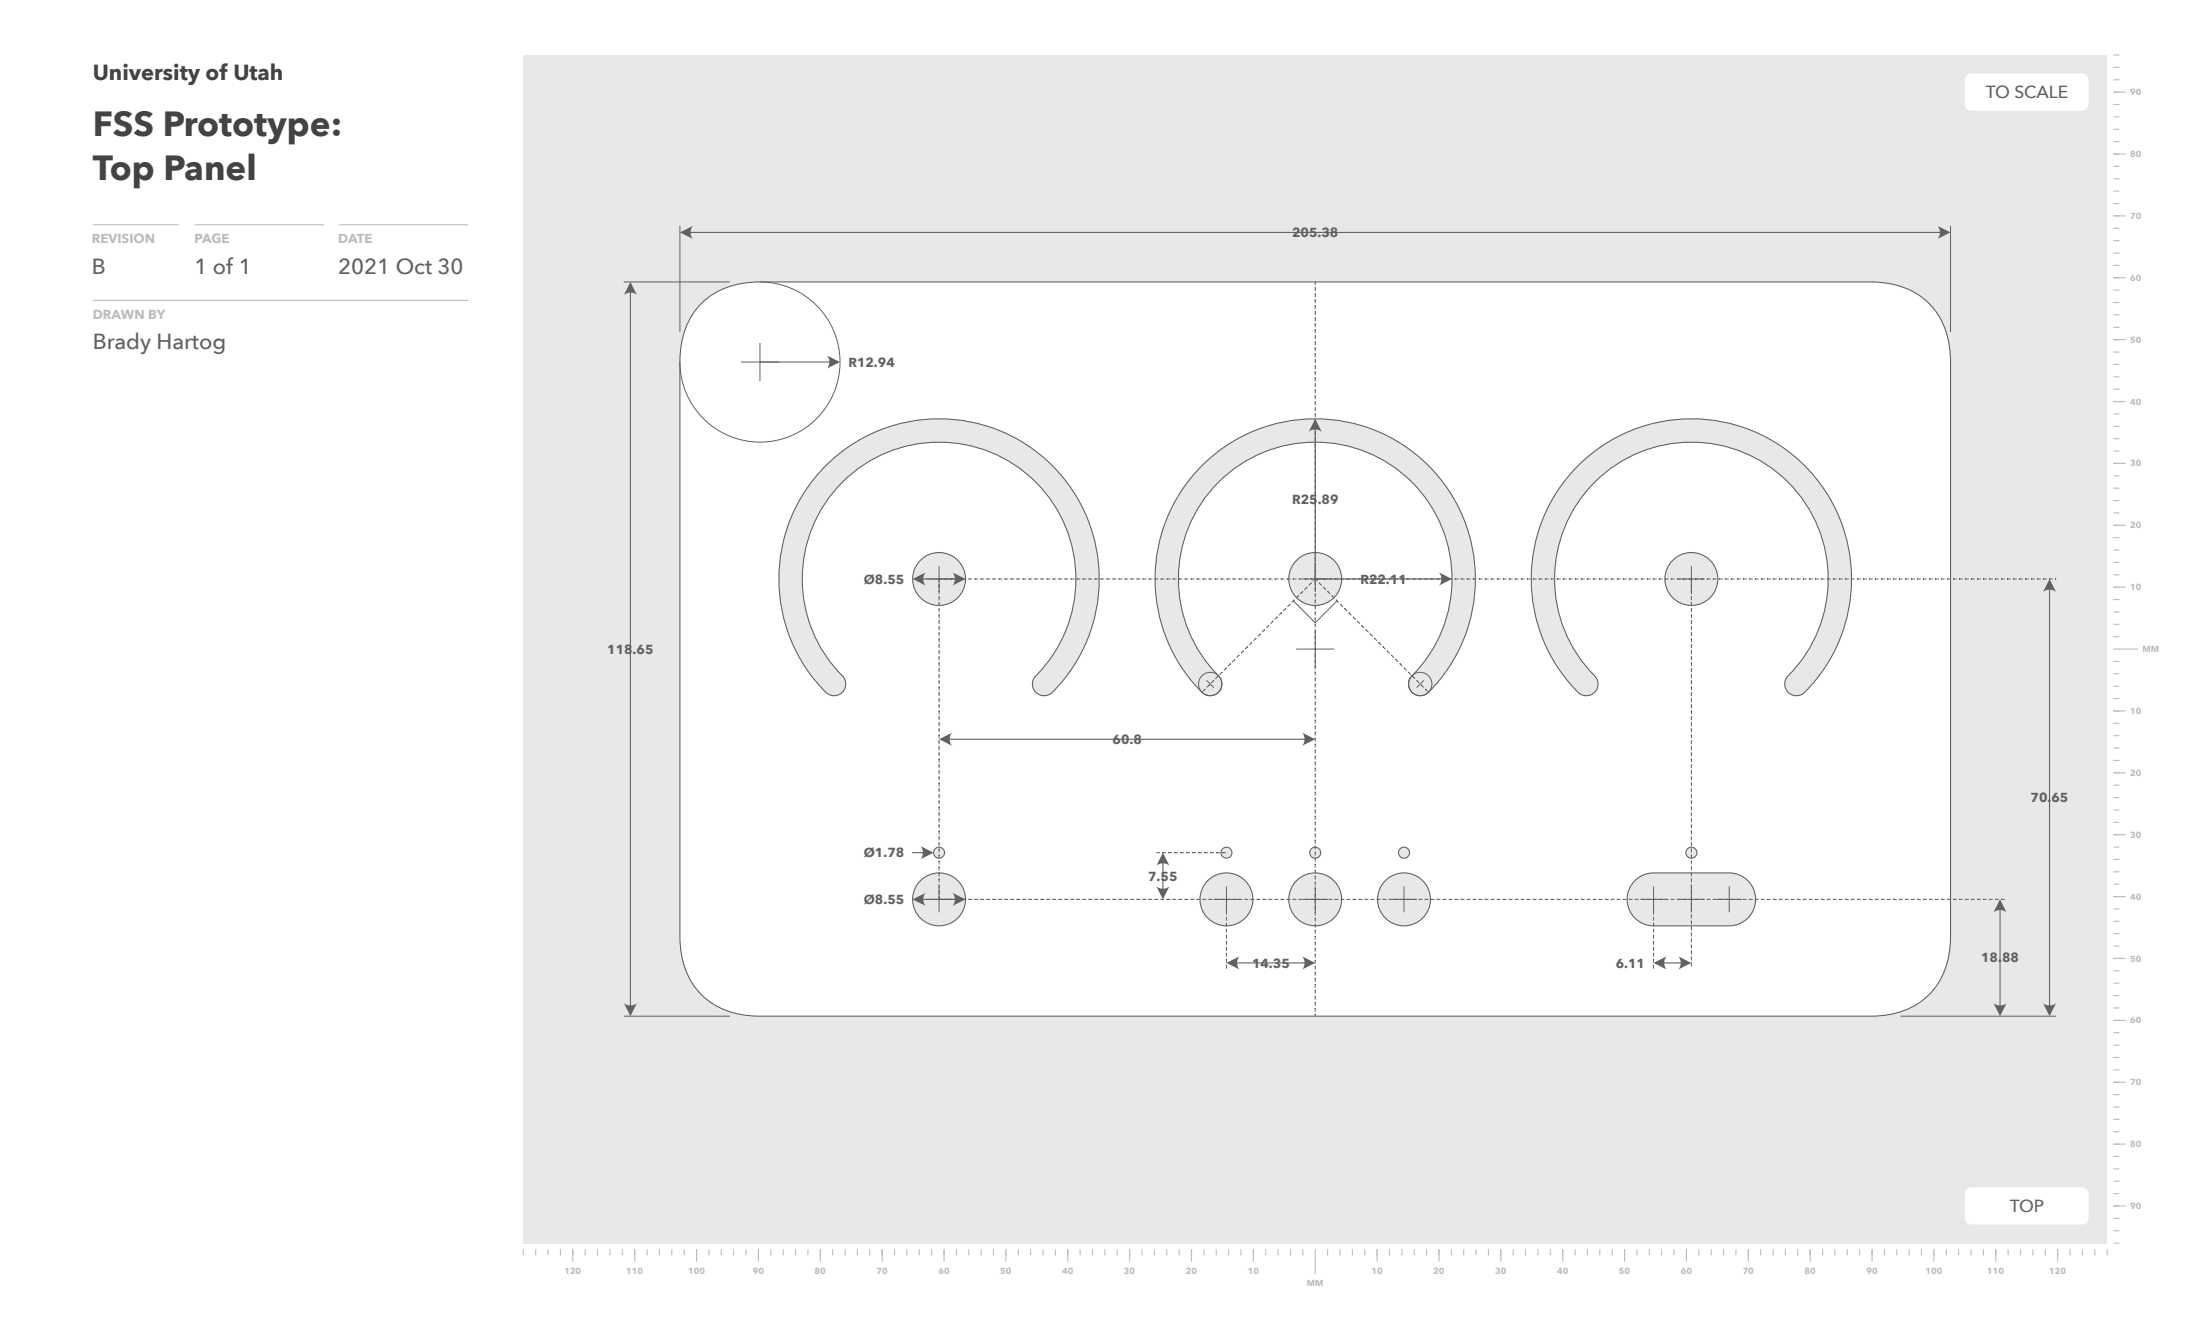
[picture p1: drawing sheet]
<svg xmlns="http://www.w3.org/2000/svg" width="356mm" height="216mm" viewBox="0 0 356 216" stroke-linecap="round" stroke-linejoin="round" font-family="sans-serif">
<path d="M84.6 8.9h256v192h-256z" fill-rule="evenodd" fill="#e8e8e8"/>
<g fill="#fff">
<path d="M317.9 12.2l.7-.3h18a1 1 0 0 1 1 1v4a1 1 0 0 1-1 1h-18a1 1 0 0 1-1-1v-4z" fill-rule="evenodd"/>
<path d="M317.9 192.2l.7-.3h18a1 1 0 0 1 1 1v4a1 1 0 0 1-1 1h-18a1 1 0 0 1-1-1v-4z" fill-rule="evenodd"/>
</g>
<g fill="none" stroke="#bbb" stroke-width=".18">
<path d="M341.6 18.9h1M341.6 16.9h1M341.6 14.9h2M341.6 12.9h1M341.6 10.9h1M341.6 8.9h1M341.6 38.9h1M341.6 36.9h1M341.6 34.9h2M341.6 32.9h1M341.6 30.9h1M341.6 28.9h1"/>
<path d="M341.6 26.9h1M341.6 24.9h2M341.6 22.9h1M341.6 20.9h1M341.6 58.9h1M341.6 56.9h1M341.6 54.9h2M341.6 52.9h1M341.6 50.9h1M341.6 48.9h1M341.6 46.9h1M341.6 44.9h2"/>
<path d="M341.6 42.9h1M341.6 40.9h1M341.6 78.9h1M341.6 76.9h1M341.6 74.9h2M341.6 72.9h1M341.6 70.9h1M341.6 68.9h1M341.6 66.9h1M341.6 64.9h2M341.6 62.9h1M341.6 60.9h1"/>
<path d="M341.6 94.9h2M341.6 98.9h1M341.6 96.9h1M341.6 92.9h1M341.6 90.9h1M341.6 88.9h1M341.6 86.9h1M341.6 84.9h2M341.6 82.9h1M341.6 80.9h1M341.6 104.9h4M341.6 102.9h1"/>
<path d="M341.6 100.9h1M341.6 114.9h2M341.6 106.9h1M341.6 108.9h1M341.6 110.9h1M341.6 112.9h1M341.6 116.9h1M341.6 118.9h1M341.6 120.9h1M341.6 122.9h1M341.6 124.9h2M341.6 126.9h1"/>
<path d="M341.6 128.9h1M341.6 130.9h1M341.6 132.9h1M341.6 134.9h2M341.6 136.9h1M341.6 138.9h1M341.6 140.9h1M341.6 142.9h1M341.6 144.9h2M341.6 146.9h1M341.6 148.9h1M341.6 150.9h1"/>
<path d="M341.6 152.9h1M341.6 154.9h2M341.6 156.9h1M341.6 158.9h1M341.6 160.9h1M341.6 162.9h1M341.6 164.9h2M341.6 166.9h1M341.6 168.9h1M341.6 170.9h1M341.6 172.9h1M341.6 174.9h2"/>
<path d="M341.6 176.9h1M341.6 178.9h1M341.6 180.9h1M341.6 182.9h1M341.6 184.9h2M341.6 186.9h1M341.6 188.9h1M341.6 190.9h1M341.6 192.9h1M341.6 194.9h2M341.6 196.9h1M341.6 198.9h1"/>
<path d="M84.6 201.9v1M86.6 201.9v1M88.6 201.9v1M90.6 201.9v1M92.6 201.9v2M94.6 201.9v1M96.6 201.9v1M98.6 201.9v1M100.6 201.9v1M102.6 201.9v2M104.6 201.9v1M106.6 201.9v1"/>
<path d="M108.6 201.9v1M110.6 201.9v1M112.6 201.9v2M114.6 201.9v1M116.6 201.9v1M118.6 201.9v1M120.6 201.9v1M122.6 201.9v2M124.6 201.9v1M126.6 201.9v1M128.6 201.9v1M130.6 201.9v1"/>
<path d="M132.6 201.9v2M134.6 201.9v1M136.6 201.9v1M138.6 201.9v1M140.6 201.9v1M142.6 201.9v2M144.6 201.9v1M146.6 201.9v1M148.6 201.9v1M150.6 201.9v1M152.6 201.9v2M154.6 201.9v1"/>
<path d="M156.6 201.9v1M158.6 201.9v1M160.6 201.9v1M162.6 201.9v2M164.6 201.9v1M166.6 201.9v1M168.6 201.9v1M170.6 201.9v1M172.6 201.9v2M174.6 201.9v1M176.6 201.9v1M178.6 201.9v1"/>
<path d="M180.6 201.9v1M182.6 201.9v2M184.6 201.9v1M186.6 201.9v1M188.6 201.9v1M190.6 201.9v1M192.6 201.9v2M194.6 201.9v1M196.6 201.9v1M198.6 201.9v1M200.6 201.9v1M202.6 201.9v2"/>
<path d="M204.6 201.9v1M206.6 201.9v1M208.6 201.9v1M210.6 201.9v1M212.6 201.9v4M214.6 201.9v1M216.6 201.9v1M218.6 201.9v1M220.6 201.9v1M222.6 201.9v2M224.6 201.9v1M226.6 201.9v1"/>
<path d="M228.6 201.9v1M230.6 201.9v1M232.6 201.9v2M234.6 201.9v1M236.6 201.9v1M238.6 201.9v1M240.6 201.9v1M242.6 201.9v2M244.6 201.9v1M246.6 201.9v1M248.6 201.9v1M250.6 201.9v1"/>
<path d="M252.6 201.9v2M254.6 201.9v1M256.6 201.9v1M258.6 201.9v1M260.6 201.9v1M262.6 201.9v2M264.6 201.9v1M266.6 201.9v1M268.6 201.9v1M270.6 201.9v1M272.6 201.9v2M274.6 201.9v1"/>
<path d="M276.6 201.9v1M278.6 201.9v1M280.6 201.9v1M282.6 201.9v2M284.6 201.9v1M286.6 201.9v1M288.6 201.9v1M290.6 201.9v1M292.6 201.9v2M294.6 201.9v1M296.6 201.9v1M298.6 201.9v1"/>
<path d="M300.6 201.9v1M302.6 201.9v2M304.6 201.9v1M306.6 201.9v1M308.6 201.9v1M310.6 201.9v1M312.6 201.9v2M314.6 201.9v1M316.6 201.9v1M318.6 201.9v1M320.6 201.9v1M322.6 201.9v2"/>
<path d="M324.6 201.9v1M326.6 201.9v1M328.6 201.9v1M330.6 201.9v1M332.6 201.9v2M334.6 201.9v1M336.6 201.9v1M338.6 201.9v1M340.6 201.9v1M341.6 200.9h1"/>
</g>
<path d="M113 49.5a12.8 12.8 0 0 1 9.8-3.9h179.5a12.5 12.5 0 0 1 10.7 4.9 13.8 13.8 0 0 1 2.3 8v92.8a12.5 12.5 0 0 1-5 10.7 13.8 13.8 0 0 1-8 2.2h-179.5a12.5 12.5 0 0 1-10.7-4.9 13.8 13.8 0 0 1-2.2-8v-92.8a13.4 13.4 0 0 1 3.1-9zM208.3 145.3a4.3 4.3 0 0 1 8.6 0 4.3 4.3 0 0 1-8.6 0zM222.7 145.3a4.3 4.3 0 0 1 8.5 0 4.3 4.3 0 0 1-8.5 0zM194 145.3a4.3 4.3 0 0 1 8.5 0 4.3 4.3 0 0 1-8.5 0zM264.5 142.1a4.3 4.3 0 0 1 2.8-1h12.2a4.3 4.3 0 0 1 4.3 4.2 4.3 4.3 0 0 1-4.3 4.3h-12.2a4.3 4.3 0 0 1-4-2.8 4.3 4.3 0 0 1 1.2-4.7zM147.5 145.3a4.3 4.3 0 0 1 8.6 0 4.3 4.3 0 0 1-8.6 0zM150.9 137.8a.9 .9 0 0 1 1.8 0 .9 .9 0 0 1-1.8 0zM211.7 137.8a.9 .9 0 0 1 1.8 0 .9 .9 0 0 1-1.8 0zM197.3 137.8a.9 .9 0 0 1 1.8 0 .9 .9 0 0 1-1.8 0zM226 137.8a.9 .9 0 0 1 1.8 0 .9 .9 0 0 1-1.8 0zM272.5 137.8a.9 .9 0 0 1 1.8 0 .9 .9 0 0 1-1.8 0zM133.5 75.3a25.9 25.9 0 0 1 36.8 .1 25.9 25.9 0 0 1-.6 36.8 1.89 1.89 0 0 1-2.4-.5 1.89 1.89 0 0 1 .1-2.5 22.1 22.1 0 0 0-.2-31.4 22.1 22.1 0 0 0-31.4 .4 22.1 22.1 0 0 0 .7 31.4 1.89 1.89 0 0 1-.5 2.4 1.89 1.89 0 0 1-2.5-.1 25.9 25.9 0 0 1 0-36.6zM194.3 75.3a25.9 25.9 0 0 1 36.8 .1 25.9 25.9 0 0 1-.6 36.8 1.89 1.89 0 0 1-2.4-.5 1.89 1.89 0 0 1 .1-2.5 22.1 22.1 0 0 0-.2-31.4 22.1 22.1 0 0 0-31.4 .4 22.1 22.1 0 0 0 .7 31.4 1.89 1.89 0 0 1-.5 2.4 1.89 1.89 0 0 1-2.5-.1 25.9 25.9 0 0 1 0-36.6zM255.1 75.3a25.9 25.9 0 0 1 36.8 .1 25.9 25.9 0 0 1-.6 36.8 1.89 1.89 0 0 1-2.4-.5 1.89 1.89 0 0 1 .1-2.5 22.1 22.1 0 0 0-.2-31.4 22.1 22.1 0 0 0-31.4 .4 22.1 22.1 0 0 0 .7 31.4 1.89 1.89 0 0 1-.5 2.4 1.89 1.89 0 0 1-2.5-.1 25.9 25.9 0 0 1 0-36.6zM208.3 93.6a4.3 4.3 0 0 1 8.6 0 4.3 4.3 0 0 1-8.6 0zM147.5 93.6a4.3 4.3 0 0 1 8.6 0 4.3 4.3 0 0 1-8.6 0zM269.1 93.6a4.3 4.3 0 0 1 8.6 0 4.3 4.3 0 0 1-8.6 0z" fill-rule="evenodd" fill="#fff" stroke="#616161" stroke-width=".18"/>
<path d="M15 36.3h13.9M31.4 36.3h20.9M54.8 36.3h20.9M15 48.5h60.7" fill="none" stroke="#bbb" stroke-width=".18"/>
<g fill="#616161">
<path d="M109.9 37.6l2.1-1.1a1.6 1.6 0 0 0 0 2.1z" fill-rule="evenodd"/>
<path d="M313.2 36.5l2.1 1.1-2.1 1a1.6 1.6 0 0 0 0-2.1z" fill-rule="evenodd"/>
</g>
<path d="M111.6 37.6h202" fill="none" stroke="#616161" stroke-width=".18"/>
<g fill="#616161">
<path d="M151.8 119.5l2.1-1.1a1.6 1.6 0 0 0 0 2.1z" fill-rule="evenodd"/>
<path d="M210.5 118.4l2.1 1.1-2.1 1a1.6 1.6 0 0 0 0-2.1z" fill-rule="evenodd"/>
</g>
<path d="M153.5 119.5h57.4" fill="none" stroke="#616161" stroke-width=".18"/>
<g fill="#616161">
<path d="M198.2 155.6l2.2-1a1.6 1.6 0 0 0 0 2.1z" fill-rule="evenodd"/>
<path d="M210.5 154.6l2.1 1-2.1 1.1a1.6 1.6 0 0 0 0-2.1z" fill-rule="evenodd"/>
</g>
<path d="M199.9 155.6h11" fill="none" stroke="#616161" stroke-width=".18"/>
<g fill="#616161">
<path d="M267.3 155.6l2.1-1a1.6 1.6 0 0 0 0 2.1z" fill-rule="evenodd"/>
<path d="M271.3 154.6l2.1 1-2.1 1.1a1.6 1.6 0 0 0 0-2.1z" fill-rule="evenodd"/>
</g>
<path d="M269 155.6h2.7" fill="none" stroke="#616161" stroke-width=".18"/>
<g fill="#616161">
<path d="M101.9 45.6l1.1 2.1a1.6 1.6 0 0 0-2.2 0z" fill-rule="evenodd"/>
<path d="M100.8 162.1a1.6 1.6 0 0 0 2.2 0l-1.1 2.1z" fill-rule="evenodd"/>
</g>
<path d="M101.9 47.3v115.2" fill="none" stroke="#616161" stroke-width=".18"/>
<g fill="#616161">
<path d="M323.3 145.3l1 2.2a1.6 1.6 0 0 0-2.1 0z" fill-rule="evenodd"/>
<path d="M322.2 162.1a1.6 1.6 0 0 0 2.1 0l-1 2.1z" fill-rule="evenodd"/>
</g>
<path d="M323.3 147v15.5" fill="none" stroke="#616161" stroke-width=".18"/>
<g fill="#616161">
<path d="M188 137.8l1 2.1a1.6 1.6 0 0 0-2.1 0z" fill-rule="evenodd"/>
<path d="M186.9 143.2a1.6 1.6 0 0 0 2.1 0l-1 2.1z" fill-rule="evenodd"/>
</g>
<path d="M188 139.5v4.1" fill="none" stroke="#616161" stroke-width=".18"/>
<g fill="#616161">
<path d="M331.3 93.6l1 2.1a1.6 1.6 0 0 0-2.1 0z" fill-rule="evenodd"/>
<path d="M330.2 162.1a1.6 1.6 0 0 0 2.1 0l-1 2.1z" fill-rule="evenodd"/>
</g>
<path d="M331.3 95.3v67.2" fill="none" stroke="#616161" stroke-width=".18"/>
<g fill="none" stroke="#616161" stroke-width=".16">
<path d="M109.9 36.6v17M315.3 36.6v17M100.9 45.6h17M119.8 58.5h6M122.8 45.6a12.9 12.9 0 0 1 13 12.9 12.9 12.9 0 0 1-13 12.9 12.9 12.9 0 0 1-12.9-12.9M122.8 55.5v6M149.8 93.6h4M151.8 91.6v4M210.6 93.6h4M212.6 91.6v4M271.4 93.6h4M273.4 91.6v4"/>
<path d="M195.1 110l1 1.1M209.6 104.9h6M212.6 101.9v6M230.1 110l-1.1 1.1M149.8 145.3h4M151.8 143.3v4M196.2 145.3h4M198.2 143.3v4M210.6 145.3h4M212.6 143.3v4M224.9 145.3h4M226.9 143.3v4"/>
<path d="M265.3 145.3h4M267.3 143.3v4M271.4 145.3h4M273.4 143.3v4M277.5 145.3h4M279.5 143.3v4M100.9 164.2h17M307.3 164.2h25"/>
</g>
<path d="M133.7 57.4l2.1 1.1-2.1 1.1a1.6 1.6 0 0 0 0-2.2z" fill-rule="evenodd" fill="#616161"/>
<path d="M122.8 58.5h11.3" fill="none" stroke="#616161" stroke-width=".18"/>
<g fill="#616161">
<path d="M147.5 93.6l2.1-1.1a1.6 1.6 0 0 0 0 2.1z" fill-rule="evenodd"/>
<path d="M153.9 92.5l2.2 1.1-2.2 1a1.6 1.6 0 0 0 0-2.1z" fill-rule="evenodd"/>
</g>
<path d="M149.2 93.6h5.2" fill="none" stroke="#616161" stroke-width=".18"/>
<g fill="#616161">
<path d="M147.5 145.3l2.1-1a1.6 1.6 0 0 0 0 2.1z" fill-rule="evenodd"/>
<path d="M153.9 144.3l2.2 1-2.2 1.1a1.6 1.6 0 0 0 0-2.1z" fill-rule="evenodd"/>
</g>
<path d="M149.2 145.3h5.2" fill="none" stroke="#616161" stroke-width=".18"/>
<path d="M148.8 136.7l2.1 1.1-2.1 1.1a1.6 1.6 0 0 0 0-2.2z" fill-rule="evenodd" fill="#616161"/>
<path d="M147.5 137.8h1.7" fill="none" stroke="#616161" stroke-width=".18"/>
<path d="M232.6 92.5l2.1 1.1-2.1 1a1.6 1.6 0 0 0 0-2.1z" fill-rule="evenodd" fill="#616161"/>
<path d="M212.6 93.6h20.4" fill="none" stroke="#616161" stroke-width=".18"/>
<path d="M212.6 45.6v118.6M151.8 93.6v51.7M151.8 93.6h180.5M212.6 93.6l-18.3 18.3M212.6 93.6l18.3 18.3M273.4 93.6v63M187 137.8h11.2M151.8 145.3h172.5M198.2 145.3v11.3M267.3 145.3v11.3" fill="none" stroke="#616161" stroke-width=".16" stroke-dasharray=".4 .5 0 0"/>
<path d="M212.6 67.7l1 2.1a1.6 1.6 0 0 0-2.1 0z" fill-rule="evenodd" fill="#616161"/>
<path d="M212.6 69.4v24.2" fill="none" stroke="#616161" stroke-width=".18"/>
<g fill="none" stroke="#616161" stroke-width=".16">
<path d="M209.1 97.1l3.5 3.5 3.5-3.5"/>
<circle cx="195.6" cy="110.5" r="1.89"/>
<circle cx="229.6" cy="110.5" r="1.89"/>
</g>
<g font-size="5.6" fill="#434343">
<text x="15" y="22.1">FSS Prototype:</text>
<text x="15" y="29.1">Top Panel</text>
</g>
<text font-size="3.5" fill="#434343" x="15" y="12.9">University of Utah</text>
<g font-size="3.5" fill="#616161">
<text x="14.9" y="44.2">B</text>
<text x="31.4" y="44.2">1 of 1</text>
<text x="54.7" y="44.2">2021 Oct 30</text>
<text x="15" y="56.4">Brady Hartog</text>
</g>
<g font-size="2.8" fill="#616161">
<text x="321" y="15.9">TO SCALE</text>
<text x="324.8" y="195.9">TOP</text>
</g>
<g font-size="2.1" fill="#bbb">
<text x="14.9" y="39.3">REVISION</text>
<text x="31.4" y="39.3">PAGE</text>
<text x="54.7" y="39.3">DATE</text>
<text x="15" y="51.5">DRAWN BY</text>
</g>
<g font-size="2.1" fill="#616161">
<text x="208.9" y="38.3">205.38</text>
<text x="137.1" y="59.3">R12.94</text>
<text x="208.8" y="81.4">R25.89</text>
<text x="139.6" y="94.3">Ø8.55</text>
<text x="219.9" y="94.3">R22.11</text>
<text x="98.2" y="105.6">118.65</text>
<text x="179.8" y="120.2">60.8</text>
<text x="328.2" y="129.6">70.65</text>
<text x="139.6" y="138.6">Ø1.78</text>
<text x="185.6" y="142.3">7.55</text>
<text x="139.6" y="146.1">Ø8.55</text>
<text x="320.2" y="155.5">18.88</text>
<text x="202.4" y="156.4">14.35</text>
<text x="261.2" y="156.4">6.11</text>
</g>
<g font-size="1.4" fill="#bbb">
<text x="344.3" y="15.4">90</text>
<text x="344.3" y="25.4">80</text>
<text x="344.3" y="35.4">70</text>
<text x="344.3" y="45.4">60</text>
<text x="344.3" y="55.4">50</text>
<text x="344.3" y="65.4">40</text>
<text x="344.3" y="75.4">30</text>
<text x="344.3" y="85.4">20</text>
<text x="344.3" y="95.4">10</text>
<text x="346.3" y="105.4">MM</text>
<text x="344.3" y="115.4">10</text>
<text x="344.3" y="125.4">20</text>
<text x="344.3" y="135.4">30</text>
<text x="344.3" y="145.4">40</text>
<text x="344.3" y="155.4">50</text>
<text x="344.3" y="165.4">60</text>
<text x="344.3" y="175.4">70</text>
<text x="344.3" y="185.4">80</text>
<text x="344.3" y="195.4">90</text>
<text x="91.2" y="205.9">120</text>
<text x="101.2" y="205.9">110</text>
<text x="111.2" y="205.9">100</text>
<text x="121.7" y="205.9">90</text>
<text x="131.7" y="205.9">80</text>
<text x="141.7" y="205.9">70</text>
<text x="151.7" y="205.9">60</text>
<text x="161.7" y="205.9">50</text>
<text x="171.7" y="205.9">40</text>
<text x="181.7" y="205.9">30</text>
<text x="191.7" y="205.9">20</text>
<text x="201.7" y="205.9">10</text>
<text x="211.2" y="207.9">MM</text>
<text x="221.7" y="205.9">10</text>
<text x="231.7" y="205.9">20</text>
<text x="241.7" y="205.9">30</text>
<text x="251.7" y="205.9">40</text>
<text x="261.7" y="205.9">50</text>
<text x="271.7" y="205.9">60</text>
<text x="281.7" y="205.9">70</text>
<text x="291.7" y="205.9">80</text>
<text x="301.7" y="205.9">90</text>
<text x="311.2" y="205.9">100</text>
<text x="321.2" y="205.9">110</text>
<text x="331.2" y="205.9">120</text>
</g>
</svg>
